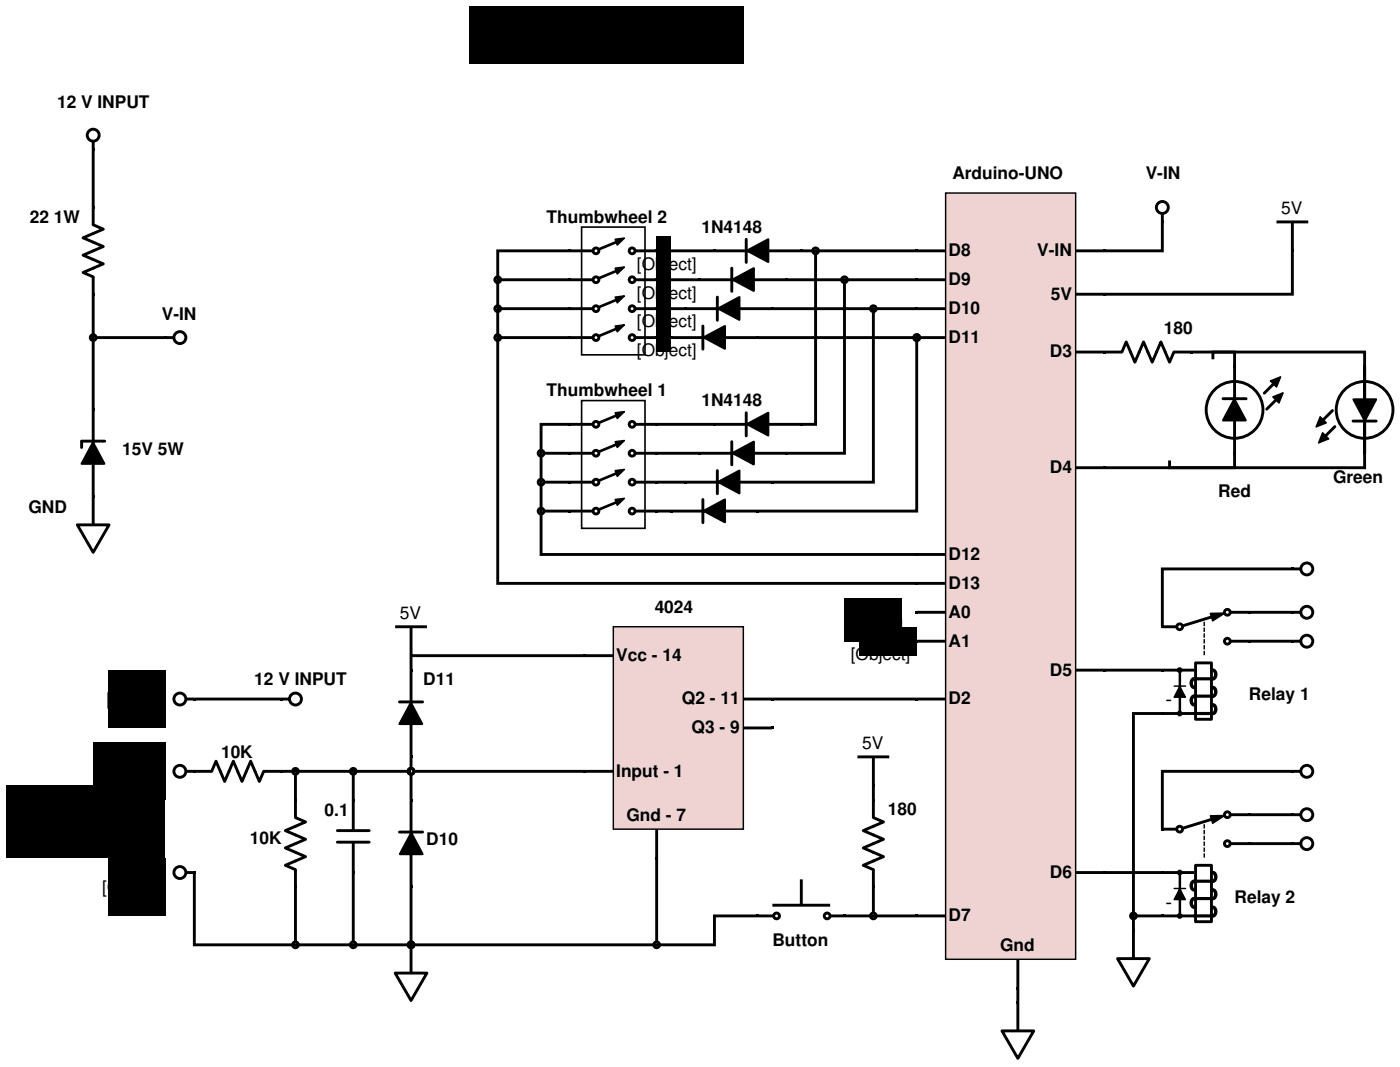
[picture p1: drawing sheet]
<svg xmlns="http://www.w3.org/2000/svg" width="273mm" height="208mm" viewBox="0 0 273 208" stroke-linecap="round" stroke-linejoin="round" font-family="sans-serif">
<g fill="#000">
<path d="M111.1 48.7h.5v.5h-.5zM111.1 54.3h.5v.6h-.5zM111.1 60h.5v.5h-.5zM128 48.7h.6v.5h-.6zM128 54.3h.6v.6h-.6zM128 60h.6v.5h-.6zM133.6 60h.6v.5h-.6zM136.5 54.3h.5v.6h-.5zM139.3 48.7h.5v.5h-.5zM150.6 60h.5v.5h-.5zM153.4 54.3h.6v.6h-.6zM156.2 48.7h.6v.5h-.6z"/>
<path d="M111.1 65.6h.5v.6h-.5zM128 65.6h.6v.6h-.6zM130.8 65.6h.6v.6h-.6zM147.7 65.6h.6v.6h-.6z"/>
</g>
<path d="M143.1 54.6l4.2-2.2v4.4zM145.9 48.9l4.2-2.2v4.4zM137.5 65.9l4.1-2.3v4.5zM140.3 60.2l4.1-2.2v4.4z" fill="#000" stroke="#000" stroke-width=".42"/>
<path d="M137 54.6h16.4M139.8 49h16.4M140.1 58v4.5M142.9 52.4v4.5M145.8 46.7v4.5M153.7 54.6h25.4M156.5 49h22.6M131.4 65.9h16.3M134.2 60.3h16.4M137.3 63.6v4.6M150.8 60.3h28.3" fill="none" stroke="#000" stroke-width=".56"/>
<path d="M113.6 44.3h12.4v25h-12.4z" fill="#fff" stroke="#000" stroke-width=".32"/>
<path d="M117 48.5l3.2-1.3 .1 .2-3.2 1.3zM117 54.2l3.2-1.4 .1 .2-3.2 1.4zM117 59.8l3.2-1.3 .1 .2-3.2 1.3zM117 65.5l3.2-1.4 .1 .2-3.2 1.4z" fill="none" stroke="#000" stroke-width=".31"/>
<path d="M120.2 46.7l1.8-.2-1.4 1.3zM120.2 52.3l1.8-.2-1.4 1.4zM120.2 58l1.8-.2-1.4 1.3zM120.2 63.6l1.8-.2-1.4 1.4z" fill="#000" stroke="#000" stroke-width=".28"/>
<g fill="none" stroke="#000" stroke-width=".56">
<path d="M111.6 49h3.8M111.6 54.6h3.8M124.3 49h3.7M124.3 54.6h3.7M111.6 60.3h3.8M111.6 65.9h3.8M124.3 60.3h3.7M124.3 65.9h3.7M131.4 99.8h16.3M134.2 94.1h16.4M137 88.5h16.4M137.3 97.5v4.5"/>
<path d="M139.8 82.8h16.4M140.1 91.9v4.5M142.9 86.2v4.5M145.8 80.6v4.5"/>
<circle cx="116.4" cy="54.6" r=".56"/>
<circle cx="116.4" cy="49" r=".56"/>
<circle cx="123.5" cy="49" r=".56"/>
<circle cx="123.5" cy="54.6" r=".56"/>
<circle cx="116.4" cy="60.3" r=".56"/>
<circle cx="116.4" cy="65.9" r=".56"/>
<circle cx="123.5" cy="65.9" r=".56"/>
<circle cx="123.5" cy="60.3" r=".56"/>
</g>
<g fill="#000">
<path d="M111.1 82.6h.5v.5h-.5zM111.1 88.2h.5v.6h-.5zM111.1 93.8h.5v.6h-.5zM111.1 99.5h.5v.5h-.5zM128 82.6h.6v.5h-.6zM128 88.2h.6v.6h-.6zM128 93.8h.6v.6h-.6zM128 99.5h.6v.5h-.6zM130.8 99.5h.6v.5h-.6zM133.6 93.8h.6v.6h-.6zM136.5 88.2h.5v.6h-.5zM139.3 82.6h.5v.5h-.5z"/>
<path d="M147.7 99.5h.6v.5h-.6zM150.6 93.8h.5v.6h-.5zM153.4 88.2h.6v.6h-.6zM156.2 82.6h.6v.5h-.6z"/>
</g>
<path d="M137.5 99.7l4.1-2.2v4.4zM140.3 94.1l4.1-2.2v4.4zM143.1 88.4l4.2-2.2v4.5zM145.9 82.8l4.2-2.2v4.4z" fill="#000" stroke="#000" stroke-width=".42"/>
<path d="M113.6 78.2h12.4v24.9h-12.4z" fill="#fff" stroke="#000" stroke-width=".32"/>
<path d="M117 82.4l3.2-1.3 .1 .2-3.2 1.3zM117 88l3.2-1.3 .1 .2-3.2 1.3zM117 93.7l3.2-1.3 .1 .2-3.2 1.3zM117 99.3l3.2-1.3 .1 .2-3.2 1.3z" fill="none" stroke="#000" stroke-width=".31"/>
<path d="M120.2 80.6l1.8-.3-1.4 1.4zM120.2 86.2l1.8-.2-1.4 1.4zM120.2 91.9l1.8-.3-1.4 1.4zM120.2 97.5l1.8-.2-1.4 1.3z" fill="#000" stroke="#000" stroke-width=".28"/>
<g fill="none" stroke="#000" stroke-width=".56">
<path d="M111.6 82.8h3.8M111.6 88.5h3.8M111.6 94.1h3.8M111.6 99.8h3.8M124.3 82.8h3.7M124.3 88.5h3.7M124.3 94.1h3.7M124.3 99.8h3.7M36.5 150.6h1.2M38.2 150.6h2.9M41.3 150.6l.9-2 1.7 3.9 1.7-3.9 1.7 3.9 1.7-3.9 1.7 3.9 .8-1.9M51.8 150.6h2.8"/>
<path d="M80.3 184.7v5.1"/>
<circle cx="116.4" cy="94.1" r=".56"/>
<circle cx="116.4" cy="99.8" r=".56"/>
<circle cx="116.4" cy="88.5" r=".56"/>
<circle cx="116.4" cy="82.8" r=".56"/>
<circle cx="123.5" cy="99.8" r=".56"/>
<circle cx="123.5" cy="94.1" r=".56"/>
<circle cx="123.5" cy="88.5" r=".56"/>
<circle cx="123.5" cy="82.8" r=".56"/>
<circle cx="35.1" cy="150.6" r="1.17"/>
</g>
<path d="M37.7 150.3h.5v.5h-.5zM54.6 150.3h.6v.5h-.6zM80 184.2h.6v.5h-.6z" fill="#000"/>
<path d="M77.2 189.9h6.2l-3.1 5.4z" fill="#fff" stroke="#000" stroke-width=".56"/>
<path d="M1.3 153.4h31v14.1h-31zM37.7 170h.5v.6h-.5z" fill="#000"/>
<g fill="none" stroke="#000" stroke-width=".56">
<path d="M36.5 170.3h1.2"/>
<circle cx="35.1" cy="170.3" r="1.17"/>
</g>
<path d="M184.7 37.7h25.4v149.6h-25.4z" fill="#efd3d2" stroke="#000" stroke-width=".28"/>
<g fill="#000">
<path d="M178.8 48.7h.6v.5h-.6zM178.8 54.3h.6v.6h-.6zM178.8 60h.6v.5h-.6zM215.5 48.7h.5v.5h-.5zM215.5 57.2h.5v.5h-.5zM178.8 65.6h.6v.6h-.6zM215.5 68.4h.5v.6h-.5zM232.4 68.4h.6v.6h-.6zM240.9 71.3h.5v.5h-.5zM215.5 91h.5v.6h-.5zM240.9 88.2h.5v.6h-.5zM178.8 108h.6v.5h-.6z"/>
<path d="M178.8 113.6h.6v.6h-.6zM178.8 119.2h.6v.6h-.6zM252.2 110.8h.5v.5h-.5zM178.8 136.2h.6v.5h-.6zM178.8 124.9h.6v.5h-.6zM215.5 130.5h.5v.6h-.5zM252.2 124.9h.5v.5h-.5zM170.3 155.9h.6v.6h-.6zM170.3 153.1h.6v.6h-.6zM252.2 158.8h.5v.5h-.5zM147.7 178.5h.6v.6h-.6zM164.7 178.5h.5v.6h-.5z"/>
<path d="M170.3 172.9h.6v.5h-.6zM178.8 178.5h.6v.6h-.6zM215.5 170h.5v.6h-.5zM252.2 164.4h.5v.6h-.5zM198.5 192.6h.6v.6h-.6zM221.1 181.3h.6v.6h-.6z"/>
</g>
<g fill="none" stroke="#000" stroke-width=".56">
<path d="M97.8 54.6h13.5M111.3 49h-14.1v64.9h81.9M128.3 49h11.3M128.3 54.6h8.4M159.3 49.5v33.3h-2.8M165 55.2v33.3h-11.3M179.4 49h5M179.4 54.6h5M210.4 49h5.1M210.4 57.4h5.1M97.8 60.3h13.5M97.8 65.9h13.5"/>
<path d="M128.3 60.3h5.6M128.3 65.9h2.8M170.6 60.8v33.3h-19.8M179.4 60.3h5M179.4 65.9h5M210.4 68.7h5.1M216 68.7h2.9M219.1 68.7l.9-2 1.7 4 1.7-4 1.7 4 1.7-4 1.7 4 .8-2M229.6 68.7h2.8M232.7 68.7h8.5v2.8M238.9 77.8h4.5M241.2 71.8v16.4"/>
<path d="M249.4 74.4l-2.4 2.3M249.8 77.5l-2.4 2.4M106.3 88.5h5M106.3 99.8h5M106.3 94.1h5M111.3 82.8h-5.6v25.4h73.4M128.3 88.5h8.4M128.3 99.8h2.8M128.3 94.1h5.6M128.3 82.8h11.3M210.4 91.3h5.1M241.2 88.5v2.8h-25.4"/>
<path d="M179.4 108.2h5M179.4 113.9h5M179.4 119.5h5M252.7 111.1h1.2M179.4 136.5h5M179.4 125.2h5M210.4 130.8h5.1M252.7 125.2h1.2M167.8 147.7h5.6M170.6 159.6l2 .8-4 1.7 4 1.7-4 1.7 4 1.7-4 1.7 2 .9M170.6 148v5.1M170.6 153.4v2.8"/>
<path d="M170.6 156.5v2.8M252.7 159h1.2M148.3 178.8h2.4M156.5 171.9v4.5M162.3 178.8h2.4M165 178.8h14.1M170.6 170v2.9M170.6 173.1v5.1M179.4 178.8h5M210.4 170.3h5.1M252.7 164.7h1.2M198.8 187.5v5.1"/>
<path d="M221.4 181.9v5.1"/>
<circle cx="97.2" cy="54.6" r=".56"/>
<circle cx="159.3" cy="49" r=".56"/>
<circle cx="165" cy="54.6" r=".56"/>
<circle cx="97.2" cy="60.3" r=".56"/>
<circle cx="97.2" cy="65.9" r=".56"/>
<circle cx="170.6" cy="60.3" r=".56"/>
<circle cx="105.7" cy="99.8" r=".56"/>
<circle cx="105.7" cy="94.1" r=".56"/>
<circle cx="105.7" cy="88.5" r=".56"/>
<circle cx="241.2" cy="80" r="5.5"/>
<circle cx="255.3" cy="111.1" r="1.17"/>
<circle cx="255.3" cy="125.2" r="1.17"/>
<circle cx="255.3" cy="159" r="1.17"/>
<circle cx="151.7" cy="178.8" r=".56"/>
<circle cx="161.6" cy="178.8" r=".56"/>
<circle cx="170.6" cy="178.8" r=".56"/>
<circle cx="255.3" cy="164.7" r="1.17"/>
</g>
<path d="M151 176.6h11v.2h-11z" fill="none" stroke="#000" stroke-width=".3"/>
<path d="M241.1 77.9l2.2 4.2h-4.4z" fill="#000" stroke="#000" stroke-width=".42"/>
<path d="M248.2 74.4l2-.8-.8 2zM248.6 77.5l2-.8-.8 2z" fill="#000" stroke="#000" stroke-width=".28"/>
<path d="M218.3 187.1h6.2l-3.1 5.4z" fill="#fff" stroke="#000" stroke-width=".56"/>
<path d="M91.6 1.3h53.6v11.3h-53.6zM128.3 57.4h2.8v5.7h-2.8zM128.3 51.8h2.8v5.6h-2.8zM128.3 46.1h2.8v5.7h-2.8zM128.3 63.1h2.8v5.6h-2.8zM17.9 96.7h.6v.5h-.6z" fill="#000"/>
<path d="M18.2 97.2v5.1" fill="none" stroke="#000" stroke-width=".56"/>
<path d="M15.1 102.5h6.2l-3.1 5.3z" fill="#fff" stroke="#000" stroke-width=".56"/>
<path d="M198.5 195.4h.6v.6h-.6z" fill="#000"/>
<path d="M198.8 196v5.1" fill="none" stroke="#000" stroke-width=".56"/>
<path d="M195.7 201.2h6.2l-3.1 5.4z" fill="#fff" stroke="#000" stroke-width=".56"/>
<g fill="#000">
<path d="M17.9 28.9h.6v.6h-.6zM17.9 57.2h.6v.5h-.6zM17.9 40.2h.6v.6h-.6zM226.8 43h.5v.6h-.5zM17.9 79.7h.6v.6h-.6zM32 65.6h.6v.6h-.6zM266.3 71.3h.5v.5h-.5zM17.9 96.7h.6v.5h-.6zM266.3 88.2h.5v.6h-.5zM21 130.8h11.3v11.3h-11.3zM37.7 136.2h.5v.5h-.5zM54.6 136.2h.6v.5h-.6z"/>
<path d="M80 130.5h.6v.6h-.6zM18.2 144.9h14.1v11.3h-14.1zM57.4 155.9h.6v.6h-.6zM68.7 155.9h.6v.6h-.6zM80 155.9h.6v.6h-.6zM80 147.5h.6v.5h-.6zM21 167.5h11.3v11.3h-11.3zM57.4 172.9h.6v.5h-.6zM68.7 170h.6v.6h-.6zM80 172.9h.6v.5h-.6z"/>
</g>
<g fill="none" stroke="#000" stroke-width=".56">
<path d="M18.2 27.8v1.1M18.2 29.2v11.3M18.2 43.9l2 .8-4 1.7 4 1.7-4 1.7 4 1.7-4 1.7 2 .8M18.2 40.8v2.8M18.2 54.3v2.8M18.2 57.4v22.6M227 43.3v5.7h-11.2M227 41.9v1.1M18.8 65.9h13.5M32.6 65.9h1.1M236.9 70.1v-1.4h29.7v19.8M266.6 71.5v19.8h-38.1v-1.4"/>
<path d="M266.6 71.8v16.4M15.9 86.1h4.6M15.9 86.2v1.1M18.2 80.3v16.4M260.3 80.1l-2.4 2.4M260.7 83.3l-2.3 2.4M264.3 82.2h4.5M36.5 136.5h1.2M38 136.5h16.9M55.2 136.5h1.1M78 137h4.5M80.3 131.1v16.4"/>
<path d="M54.9 150.6h25.4M57.7 159.6l2 .8-4 1.7 4 1.7-4 1.7 4 1.7-4 1.7 2 .9M57.7 151.1v5.1M57.7 156.5v2.8M69 151.1v5.1M69 156.5v5.4M80.3 156.5v16.4M38 170.3v14.1h41.7M57.7 170v2.9M57.7 173.1v10.8M65.9 162.1h6.2M65.9 164.4h6.2"/>
<path d="M69 164.7v5.3M69 170.3v13.6M78 162.4h4.5M80.3 173.1v10.8M148 178.8h-8.4v5.6h-59.3"/>
<circle cx="18.2" cy="26.4" r="1.17"/>
<circle cx="227" cy="40.5" r="1.17"/>
<circle cx="18.2" cy="65.9" r=".56"/>
<circle cx="35.1" cy="65.9" r="1.17"/>
<circle cx="266.6" cy="80" r="5.5"/>
<circle cx="35.1" cy="136.5" r="1.17"/>
<circle cx="57.7" cy="136.5" r="1.17"/>
<circle cx="57.7" cy="150.6" r=".56"/>
<circle cx="69" cy="150.6" r=".56"/>
<circle cx="57.7" cy="184.4" r=".56"/>
<circle cx="69" cy="184.4" r=".56"/>
<circle cx="80.3" cy="184.4" r=".56"/>
</g>
<path d="M18.2 86.4l2.2 4.1h-4.5zM264.4 78h4.4l-2.2 4.1zM80.3 137.2l2.2 4.1h-4.5zM80.3 162.6l2.2 4.1h-4.4z" fill="#000" stroke="#000" stroke-width=".42"/>
<path d="M257.9 81.3l1.2 1.2-2 .8zM258.4 84.5l1.2 1.2-2 .8z" fill="#000" stroke="#000" stroke-width=".28"/>
<path d="M119.8 122.3h25.4v39.6h-25.4z" fill="#efd3d2" stroke="#000" stroke-width=".28"/>
<path d="M243.7 119.2h.6v.6h-.6zM80 127.7h.6v.6h-.6zM113.9 127.7h.5v.6h-.5zM150.6 136.2h.5v.5h-.5zM226.8 122.1h.5v.5h-.5zM226.8 139h.5v.6h-.5zM226.8 130.5h.5v.6h-.5zM243.7 124.9h.6v.5h-.6zM113.9 150.3h.5v.5h-.5zM150.6 141.8h.5v.6h-.5zM128 167.2h.6v.6h-.6z" fill="#000"/>
<g fill="none" stroke="#000" stroke-width=".56">
<path d="M240.7 119.5h3M77.5 122.3h5.6M80.3 122.6v5.1M114.2 128h-33.9v2.8M114.4 128h5.1M145.5 136.5h5.1M150.8 136.5h28.3M227.3 122.3h2.4M240.7 125.2h3M80.3 147.7v2.3M80.3 151.1v5.1M80.9 150.6h33.3"/>
<path d="M114.4 150.6h5.1M145.5 142.1h5.1M128.3 162.1v5.1M128.3 167.5v16.4"/>
<circle cx="239.7" cy="119.5" r=".56"/>
<circle cx="230.4" cy="122.3" r=".56"/>
<circle cx="239.7" cy="125.2" r=".56"/>
<circle cx="80.3" cy="150.6" r=".56"/>
<circle cx="128.3" cy="184.4" r=".56"/>
</g>
<path d="M236.4 119.7h2.8l-2.3 1.5z" fill="#000" stroke="#000" stroke-width=".28"/>
<path d="M235.2 121.5v.6M235.2 122.6v.6M235.2 123.8v.5M235.2 124.9v.6M235.2 126.1v.5M235.2 127.2v.6" fill="none" stroke="#000" stroke-width=".28"/>
<path d="M233.3 135.9a.92 .92 0 0 0-.6 .8 .92 .92 0 0 0 .6 .9M236.9 130.8a.92 .92 0 0 1 .6 .9 .92 .92 0 0 1-.6 .8M236.9 134.2a.92 .92 0 0 1 .6 .8 .92 .92 0 0 1-.6 .9M236.9 137.6a.92 .92 0 0 1 .6 .8 .92 .92 0 0 1-.6 .9" fill="none" stroke="#000" stroke-width=".67"/>
<path d="M233.5 129.4h3.1v11h-3.1z" fill="#fff" stroke="#000" stroke-width=".56"/>
<path d="M233.3 132.5a.92 .92 0 0 0-.6 .8 .92 .92 0 0 0 .6 .9M233.3 175.4a.92 .92 0 0 0-.6 .8 .92 .92 0 0 0 .6 .9M236.9 170.3a.92 .92 0 0 1 .6 .9 .92 .92 0 0 1-.6 .8M236.9 173.7a.92 .92 0 0 1 .6 .9 .92 .92 0 0 1-.6 .8M236.9 177.1a.92 .92 0 0 1 .6 .8 .92 .92 0 0 1-.6 .9" fill="none" stroke="#000" stroke-width=".67"/>
<path d="M233.3 132.5h3.6M233.3 135.9h3.6M233.3 139.3h3.6" fill="none" stroke="#000" stroke-width=".62"/>
<g fill="none" stroke="#000" stroke-width=".56">
<path d="M215.8 130.8h11.2M227.3 139.3h5.7M227.3 130.8h5.7M236.9 120.4l-5.8 1.7M240.7 159h3M227.3 161.9h2.4M240.7 164.7h3"/>
<circle cx="239.7" cy="159" r=".56"/>
<circle cx="230.4" cy="161.9" r=".56"/>
<circle cx="239.7" cy="164.7" r=".56"/>
</g>
<path d="M229.4 133.9h2.2M235.2 161v.6M235.2 162.2v.5M235.2 163.3v.5M235.2 164.4v.6M235.2 165.6v.5M235.2 166.7v.6" fill="none" stroke="#000" stroke-width=".28"/>
<path d="M230.4 130.8h.2v8.5h-.2zM230.5 134l1 2.1h-2.1zM236.4 159.2h2.8l-2.3 1.5z" fill="#000" stroke="#000" stroke-width=".28"/>
<g fill="none" stroke="#000" stroke-width=".38">
<circle cx="230.4" cy="139.3" r=".38"/>
<circle cx="230.4" cy="130.8" r=".38"/>
</g>
<path d="M243.7 158.8h.6v.5h-.6zM226.8 161.6h.5v.5h-.5zM226.8 178.5h.5v.6h-.5zM226.8 170h.5v.6h-.5zM243.7 164.4h.6v.6h-.6z" fill="#000"/>
<path d="M233.5 168.9h3.1v11h-3.1z" fill="#fff" stroke="#000" stroke-width=".56"/>
<path d="M233.3 172a.92 .92 0 0 0-.6 .9 .92 .92 0 0 0 .6 .8" fill="none" stroke="#000" stroke-width=".67"/>
<path d="M233.3 172h3.6M233.3 175.4h3.6M233.3 178.8h3.6" fill="none" stroke="#000" stroke-width=".62"/>
<g fill="none" stroke="#000" stroke-width=".56">
<path d="M249.6 43.3h5.7M252.4 49v8.4h-36.6M252.4 43.6v5.1M148 65.9h31.1M179.1 66.5v33.3h-31.1M244 119.5h8.4M252.4 111.1h-25.4v11.2M252.7 119.5h1.2M227 139.3h-5.6v42.3M244 125.2h8.4M236.9 159.9l-5.8 1.8M244 159h8.4"/>
<path d="M252.4 150.6h-25.4v11.3M252.7 150.6h1.2M215.8 170.3h11.2M222 178.8h5M227.3 178.8h5.7M227.3 170.3h5.7M244 164.7h8.4M198.8 192.9v2.8"/>
<circle cx="179.1" cy="65.9" r=".56"/>
<circle cx="255.3" cy="119.5" r="1.17"/>
<circle cx="255.3" cy="150.6" r="1.17"/>
<circle cx="221.4" cy="178.8" r=".56"/>
</g>
<path d="M229.4 173.4h2.2" fill="none" stroke="#000" stroke-width=".28"/>
<path d="M230.4 170.3h.2v8.5h-.2zM230.5 173.5l1 2.1h-2.1z" fill="#000" stroke="#000" stroke-width=".28"/>
<g fill="none" stroke="#000" stroke-width=".38">
<circle cx="230.4" cy="178.8" r=".38"/>
<circle cx="230.4" cy="170.3" r=".38"/>
</g>
<path d="M252.2 48.7h.5v.5h-.5zM165 116.7h11.2v8.5h-11.2zM252.2 119.2h.5v.6h-.5zM167.8 122.3h11.3v5.7h-11.3zM252.2 150.3h.5v.5h-.5z" fill="#000"/>
<g font-size="4">
<text x="227.7" y="137.9">-</text>
<text x="227.7" y="177.4">-</text>
</g>
<g font-size="3.4">
<text x="11.1" y="21">12 V INPUT</text>
<text x="186" y="35">Arduino-UNO</text>
<text x="223.8" y="35">V-IN</text>
<text x="250.3" y="41.9">5V</text>
<text x="5.8" y="43.5">22 1W</text>
<text x="106.8" y="43.5">Thumbwheel 2</text>
<text x="137" y="45.4">1N4148</text>
<text x="124.4" y="52.6">[Object]</text>
<text x="185.3" y="50">D8</text>
<text x="202.6" y="50">V-IN</text>
<text x="124.4" y="58.3">[Object]</text>
<text x="185.3" y="55.7">D9</text>
<text x="205.3" y="58.5">5V</text>
<text x="31.6" y="62.4">V-IN</text>
<text x="124.4" y="63.9">[Object]</text>
<text x="185.3" y="61.3">D10</text>
<text x="227.3" y="65.2">180</text>
<text x="124.4" y="69.6">[Object]</text>
<text x="185.3" y="67">D11</text>
<text x="205.1" y="69.8">D3</text>
<text x="106.8" y="77.3">Thumbwheel 1</text>
<text x="137" y="79.3">1N4148</text>
<text x="23.9" y="88.8">15V 5W</text>
<text x="205.1" y="92.4">D4</text>
<text x="260.4" y="94.3">Green</text>
<text x="5.5" y="100">GND</text>
<text x="238" y="97.1">Red</text>
<text x="185.3" y="109.3">D12</text>
<text x="127.9" y="119.7">4024</text>
<text x="185.3" y="114.9">D13</text>
<text x="78.1" y="120.9">5V</text>
<text x="164.8" y="123.2">[Object]</text>
<text x="185.3" y="120.6">A0</text>
<text x="120.4" y="129">Vcc - 14</text>
<text x="166.2" y="128.8">[Object]</text>
<text x="185.3" y="126.2">A1</text>
<text x="205.1" y="131.9">D5</text>
<text x="20.8" y="137.6">[Object]</text>
<text x="49.7" y="133.8">12 V INPUT</text>
<text x="82.7" y="133.8">D11</text>
<text x="133.2" y="137.5">Q2 - 11</text>
<text x="185.3" y="137.5">D2</text>
<text x="244" y="136.7">Relay 1</text>
<text x="135.1" y="143.2">Q3 - 9</text>
<text x="43.2" y="147.9">10K</text>
<text x="168.4" y="146.3">5V</text>
<text x="120.4" y="151.6">Input - 1</text>
<text x="63.4" y="159.3">0.1</text>
<text x="122.4" y="160.3">Gnd - 7</text>
<text x="173.4" y="159.2">180</text>
<text x="48.8" y="164.8">10K</text>
<text x="83.3" y="165">D10</text>
<text x="205.1" y="171.4">D6</text>
<text x="20" y="174.3">[Object]</text>
<text x="185.3" y="179.8">D7</text>
<text x="241.2" y="176.2">Relay 2</text>
<text x="150.9" y="184.6">Button</text>
<text x="195.4" y="185.7">Gnd</text>
</g>
</svg>
